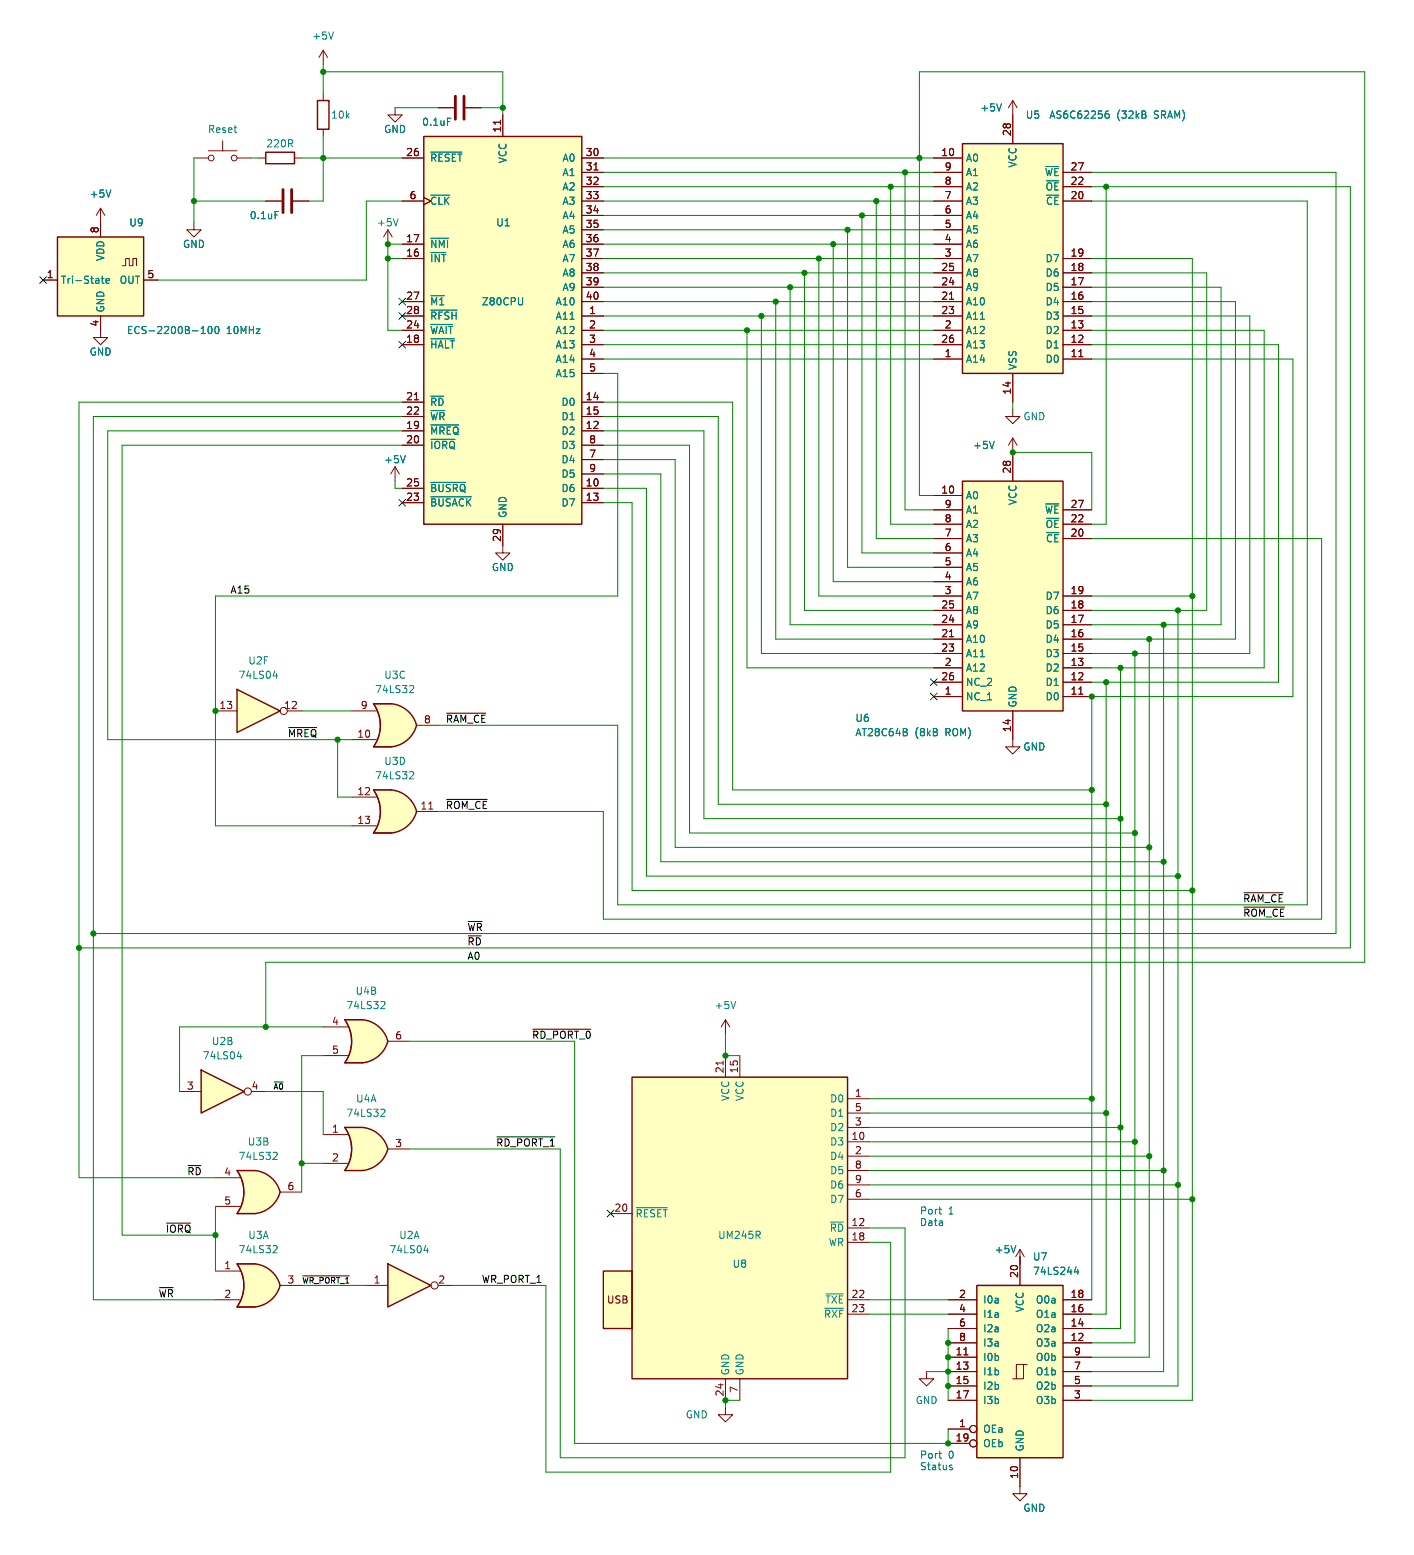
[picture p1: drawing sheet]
<svg xmlns="http://www.w3.org/2000/svg" width="250mm" height="275mm" viewBox="0 0 250 275" stroke-linecap="round" stroke-linejoin="round" font-family="sans-serif">
<path d="M0 0h250v275h-250z" fill="#fff" stroke="#fff" stroke-width=".18"/>
<path d="M57.1 8.9l-.7 1.3M57.1 8.9v2.5M57.1 16.5v1.3M57.1 8.9l.8 1.3M69.8 19.1v1.2h1.3l-1.3 1.3-1.2-1.3h1.2M77.5 19.1h2.8M82.3 19.1h2.8M57.1 22.9v1.2M68.6 40.6l-.8 1.3M68.6 40.6v2.6M68.6 40.6l.7 1.3" fill="none" stroke="#840000" stroke-width=".18"/>
<path d="M59 5.7l-.5 1.2M70.4 38.7l-.4 1.2M79.1 20.9h.6" fill="none" stroke="#008484" stroke-width=".18"/>
<path d="M56.1 17.8h2.1v5.1h-2.1z" fill="none" stroke="#840000" stroke-width=".25"/>
<path d="M80.5 17v4.1M82 17v4.1" fill="none" stroke="#840000" stroke-width=".51"/>
<path d="M44.5 226l5 1.3a5.2 5.2 0 0 1-4.4 3.8z" fill="#ffffc2" stroke="#ffffc2" stroke-width=".18"/>
<path d="M41.9 231.1h3.2M41.9 223.5h3.2" fill="none" stroke="#ffffc2" stroke-width=".18"/>
<path d="M41.9 223.5h3.2v7.6h-3.2a6.7 6.7 0 0 0 0-7.6z" fill="#ffffc2"/>
<path d="M45.1 223.5a5.1 5.1 0 0 1 4.4 3.8l-4.9 1.3z" fill="#ffffc2" stroke="#ffffc2" stroke-width=".18"/>
<path d="M45.1 223.5h-3.2a6.6 6.6 0 0 1 0 7.6h3.2M45.1 223.5a5.1 5.1 0 0 1 4.4 3.8 5.2 5.2 0 0 1-4.4 3.8" fill="none" stroke="#840000" stroke-width=".25"/>
<path d="M38.1 224.8h4.3M38.1 229.9h4.3M45.1 223.5h-3.2a6.6 6.6 0 0 1 0 7.6h3.2M49.5 227.3h3.8" fill="none" stroke="#840000" stroke-width=".18"/>
<path d="M48.5 220.3l.4 .1 .1 .3-.8 .9h.8" fill="none" stroke="#008484" stroke-width=".18"/>
<path d="M68.6 223.5l7.6 3.8-7.6 3.8z" fill="#ffffc2"/>
<path d="M47 26.9h5.1v2.1h-5.1zM74.9 24.1h28v68.6h-28zM170.2 85.1h17.8v40.6h-17.8zM111.8 190.5h38.1v53.3h-38.1zM68.6 223.5l7.6 3.8-7.6 3.8zM106.7 224.8h5.1v10.2h-5.1zM172.7 227.3h15.3v30.5h-15.3z" fill="none" stroke="#840000" stroke-width=".25"/>
<g fill="none" stroke="#840000" stroke-width=".18">
<path d="M45.7 27.9h1.3M47 35.6h2.8M51.8 35.6h2.8M52.1 27.9h1.2M71.1 27.9h3.8M71.1 35.6h3.8M74.9 34.9l1.3 .7-1.3 .6M88.5 21.3v.7M88.9 20.3v3.8M102.9 27.9h3.8M102.9 35.6h3.8M102.9 30.5h3.8"/>
<path d="M102.9 33h3.8M102.9 38.1h3.8M105 30.1h.7M17.8 58.4v1.3h1.2l-1.2 1.3-1.3-1.3h1.3M71.1 55.9h3.8M71.1 45.7h3.8M71.1 43.2h3.8M71.1 58.4h3.8M71.1 53.3h3.8M102.9 55.9h3.8M102.9 45.7h3.8M102.9 43.2h3.8"/>
<path d="M102.9 58.4h3.8M102.9 53.3h3.8M102.9 40.6h3.8M102.9 48.3h3.8M102.9 50.8h3.8M71.1 76.2h3.8M71.1 71.1h3.8M71.1 73.7h3.8M71.1 61h3.8M71.1 78.7h3.8M73.3 70.7h.7M102.9 76.2h3.8"/>
<path d="M102.9 71.1h3.8M102.9 73.7h3.8M102.9 61h3.8M102.9 78.7h3.8M102.9 63.5h3.8M102.9 66h3.8M71.1 86.4h3.8M71.1 88.9h3.8M88.9 92.7v5.1h1.3l-1.3 1.3-1.3-1.3h1.3M102.9 86.4h3.8M102.9 88.9h3.8M102.9 81.3h3.8"/>
<path d="M102.9 83.8h3.8M165.1 87.6h5.1M165.1 95.3h5.1M165.1 92.7h5.1M165.1 90.2h5.1M165.1 97.8h5.1M179.1 80v5.1M188 95.3h5M188 92.7h5M188 90.2h5M165.1 118.1h5.1M165.1 115.6h5.1"/>
<path d="M165.1 113h5.1M165.1 110.5h5.1M165.1 108h5.1M165.1 105.4h5.1M165.1 102.9h5.1M165.1 100.3h5.1M167.9 112.6h.7M188 118.1h5M188 115.6h5M188 113h5M188 110.5h5M188 108h5"/>
<path d="M188 105.4h5M165.1 123.2h5.1M165.1 120.7h5.1M179.1 125.7v5.1M188 123.2h5M188 120.7h5M190.7 122.8h.8M127.9 187.6v.8M128.3 180.3v2.6M128.3 186.7v3.8M128.3 180.3l-.8 1.3M128.3 180.3l.7 1.3"/>
<path d="M130.8 186.7v3.8M149.9 194.3h3.8M149.9 199.4h3.8M149.9 196.9h3.8M107.9 214.6h3.9M149.9 201.9h3.8M149.9 217.2h3.8M149.9 219.7h3.8M149.9 204.5h3.8M149.9 212.1h3.8M149.9 207h3.8M149.9 209.6h3.8"/>
<path d="M64.8 227.3h3.8M77.5 227.3h2.5M149.9 232.4h3.8M149.9 229.9h3.8M167.6 237.5h5.1M167.6 235h5.1M167.6 232.4h5.1M167.6 229.9h5.1M170.4 239.6h.7M180.3 221v6.3M180.3 221l-.7 1.3M180.3 221l.8 1.3"/>
<path d="M188 237.5h5M188 235h5M188 232.4h5M188 229.9h5M128.3 248.9v1.3h1.2l-1.2 1.3-1.3-1.3h1.3M128.3 243.8v3.9M130.8 243.8v3.9M163.8 242.6v1.2h1.3l-1.3 1.3-1.2-1.3h1.2M167.6 252.7h3.8M167.6 240h5.1M167.6 242.6h5.1M167.6 245.1h5.1"/>
<path d="M167.6 247.7h5.1M167.6 255.3h3.8M180.3 257.8v6.4h1.3l-1.3 1.2-1.2-1.2h1.2M181 241.3h-1.3v2.5M181.6 241.3h-.6v2.5h-1.9M188 240h5M188 242.6h5M188 245.1h5M188 247.7h5"/>
<circle cx="76.8" cy="227.3" r=".63"/>
<circle cx="172.1" cy="252.7" r=".63"/>
<circle cx="172.1" cy="255.3" r=".63"/>
</g>
<g fill="none" stroke="#008484" stroke-width=".18">
<path d="M48.6 37.4h.6M76.2 26.9h5.5M76.2 34.5h3.3M76.2 42.1h3.1M76.2 59.9h4.1M76.2 57.4h3.8M76.2 52.3h2.4M76.2 54.8h4.6M92.4 52.6l-.1 1.2M76.2 75.2h4.9M76.2 77.7h4.3M76.2 70.1h2.3"/>
<path d="M76.2 87.9h7.2M76.2 85.3h6.1M184.9 89.1h2.3M160.3 129.5l.1 .2-.1 .4M160.3 129v.3M130.1 177.1l-.4 1.3M112.5 213.6h5.5M134 218.4l.4 .6M134.3 217.9v.4M146.8 216.1h2.3M75 221.1h.7M75.6 220.7v.9"/>
<path d="M145.8 231.4h3.3M146.1 228.8h3M179.6 220.3l-.4 1.3M190.3 224l-.3 .9h.7M190.6 224.5v.9"/>
</g>
<g fill="#ffffc2" stroke="#ffffc2" stroke-width=".18">
<path d="M172.7 227.3h15.3v30.5h-15.3z"/>
<path d="M111.8 190.5h38.1v53.3h-38.1z"/>
<path d="M106.7 224.8h5.1v10.2h-5.1z"/>
<path d="M170.2 85.1h17.8v40.6h-17.8z"/>
<path d="M74.9 24.1h28v68.6h-28z"/>
<path d="M63.6 182.8l5 1.4a5.2 5.2 0 0 1-4.4 3.8z"/>
</g>
<path d="M50 33.5v4.1M51.6 33.5v4.1" fill="none" stroke="#840000" stroke-width=".51"/>
<path d="M61 188h3.1M61 180.3h3.1" fill="none" stroke="#ffffc2" stroke-width=".18"/>
<path d="M61 180.3h3.1v7.7h-3.1a6.7 6.7 0 0 0 0-7.7z" fill="#ffffc2"/>
<g fill="#ffffc2" stroke="#ffffc2" stroke-width=".18">
<path d="M64.2 180.3a5.1 5.1 0 0 1 4.4 3.9l-5 1.3z"/>
<path d="M63.6 201.8l5 1.4a5.2 5.2 0 0 1-4.4 3.8z"/>
</g>
<path d="M61 180.3h3.2a5.1 5.1 0 0 1 4.4 3.9 5.2 5.2 0 0 1-4.5 3.8h-3.1a6.6 6.6 0 0 0 0-7.7z" fill="none" stroke="#840000" stroke-width=".25"/>
<path d="M57.1 181.6h4.4M57.1 186.7h4.4M64.1 180.3h-3.1a6.6 6.6 0 0 1 0 7.7h3.1M68.6 184.2h3.8" fill="none" stroke="#840000" stroke-width=".18"/>
<path d="M67.5 177.1l.4 .1 .2 .3-.8 .9h.8" fill="none" stroke="#008484" stroke-width=".18"/>
<path d="M61 199.4h3.1M61 207h3.1" fill="none" stroke="#ffffc2" stroke-width=".18"/>
<path d="M61 199.4h3.1v7.6h-3.1a6.7 6.7 0 0 0 0-7.6z" fill="#ffffc2"/>
<g fill="#ffffc2" stroke="#ffffc2" stroke-width=".18">
<path d="M64.2 199.4a5.1 5.1 0 0 1 4.4 3.8l-5 1.3z"/>
<path d="M44.5 209.5l5 1.3a5.2 5.2 0 0 1-4.4 3.8z"/>
</g>
<path d="M61 199.4h3.2a5.1 5.1 0 0 1 4.4 3.8 5.2 5.2 0 0 1-4.5 3.8h-3.1a6.6 6.6 0 0 0 0-7.6z" fill="none" stroke="#840000" stroke-width=".25"/>
<path d="M64.1 199.4h-3.1a6.6 6.6 0 0 1 0 7.6h3.1M57.1 200.7h4.4M57.1 205.7h4.4M68.6 203.2h3.8" fill="none" stroke="#840000" stroke-width=".18"/>
<path d="M67.5 196.2h.4l.2 .3-.8 .9h.8" fill="none" stroke="#008484" stroke-width=".18"/>
<path d="M41.9 214.6h3.2M41.9 207h3.2" fill="none" stroke="#ffffc2" stroke-width=".18"/>
<path d="M41.9 207h3.2v7.6h-3.2a6.7 6.7 0 0 0 0-7.6z" fill="#ffffc2"/>
<g fill="#ffffc2" stroke="#ffffc2" stroke-width=".18">
<path d="M45.1 207a5.1 5.1 0 0 1 4.4 3.8l-4.9 1.3z"/>
<path d="M10.2 41.9h15.2v14h-15.2z"/>
<path d="M68.6 126.9l5.1 1.4a5.2 5.2 0 0 1-4.5 3.8z"/>
</g>
<path d="M10.2 41.9h15.2v14h-15.2zM45.1 207h-3.2a6.6 6.6 0 0 1 0 7.6h3.2M45.1 207a5.1 5.1 0 0 1 4.4 3.8 5.2 5.2 0 0 1-4.4 3.8" fill="none" stroke="#840000" stroke-width=".25"/>
<path d="M17.8 39.4v2.5M7.6 49.5h2.6M17.8 55.9v2.5M21.6 47h.6v-1.3h.7v1.3h.6v-1.3h.6v1.3M25.4 49.5h2.5M38.1 208.3h4.3M38.1 213.4h4.3M45.1 207h-3.2a6.6 6.6 0 0 1 0 7.6h3.2M49.5 210.8h3.8" fill="none" stroke="#840000" stroke-width=".18"/>
<path d="M17.9 49.3h.5M18.1 48.8v1.1l.3 .2M18.8 49.7l.6-.1-.1-.3h-.4l-.1 .1v.6h.5M35.6 59h.7M35.7 58l.2-.3v1.3M36.9 57.9l.2-.2a.68 .68 0 0 1 .4 .7 .68 .68 0 0 1-.4 .6l-.2-.1-.1-.4zM38.1 57.9l.2-.2a.68 .68 0 0 1 .4 .7 .68 .68 0 0 1-.4 .6l-.2-.1-.1-.4zM48.5 203.8h.4l.1 .3-.8 .9h.8" fill="none" stroke="#008484" stroke-width=".18"/>
<path d="M66 132.1h3.2M66 124.5h3.2" fill="none" stroke="#ffffc2" stroke-width=".18"/>
<path d="M66 124.5h3.2v7.6h-3.2a6.7 6.7 0 0 0 0-7.6z" fill="#ffffc2"/>
<g fill="#ffffc2" stroke="#ffffc2" stroke-width=".18">
<path d="M69.2 124.5a5.1 5.1 0 0 1 4.5 3.8l-5 1.3z"/>
<path d="M68.6 142.2l5.1 1.3a5.2 5.2 0 0 1-4.5 3.8z"/>
</g>
<path d="M66 124.5h3.2a5.1 5.1 0 0 1 4.5 3.8 5.2 5.2 0 0 1-4.5 3.8h-3.2a6.6 6.6 0 0 0 0-7.6z" fill="none" stroke="#840000" stroke-width=".25"/>
<path d="M62.2 130.8h4.3M62.2 125.7h4.3M69.2 124.5h-3.2a6.6 6.6 0 0 1 0 7.6h3.2M73.7 128.3h3.8" fill="none" stroke="#840000" stroke-width=".18"/>
<path d="M72.6 121.2l.4 .1 .1 .3-.7 .9h.7" fill="none" stroke="#008484" stroke-width=".18"/>
<path d="M66 139.7h3.2M66 147.3h3.2" fill="none" stroke="#ffffc2" stroke-width=".18"/>
<path d="M66 139.7h3.2v7.6h-3.2a6.7 6.7 0 0 0 0-7.6z" fill="#ffffc2"/>
<path d="M69.2 139.7a5.1 5.1 0 0 1 4.5 3.8l-5 1.3z" fill="#ffffc2" stroke="#ffffc2" stroke-width=".18"/>
<path d="M66 139.7h3.2a5.1 5.1 0 0 1 4.5 3.8 5.2 5.2 0 0 1-4.5 3.8h-3.2a6.6 6.6 0 0 0 0-7.6z" fill="none" stroke="#840000" stroke-width=".25"/>
<path d="M69.2 139.7h-3.2a6.6 6.6 0 0 1 0 7.6h3.2M62.2 141h4.3M62.2 146.1h4.3M73.7 143.5h3.8M75.8 143.1h.7" fill="none" stroke="#840000" stroke-width=".18"/>
<path d="M72.6 136.5h.4l.1 .3-.7 .9h.7" fill="none" stroke="#008484" stroke-width=".18"/>
<path d="M35.6 189.2l7.6 3.8-7.6 3.9z" fill="#ffffc2"/>
<path d="M35.6 189.2l7.6 3.8-7.6 3.9z" fill="none" stroke="#840000" stroke-width=".25"/>
<g fill="none" stroke="#840000" stroke-width=".18">
<path d="M69.8 82.6l-.7 1.2M69.8 82.6v2.5M69.8 82.6l.8 1.2M31.7 193h3.9M44.4 193h2.6"/>
<circle cx="43.8" cy="193" r=".63"/>
</g>
<path d="M71.7 80.6l-.5 1.3M41.9 186.8h.8M42.5 186.4v.9" fill="none" stroke="#008484" stroke-width=".18"/>
<path d="M41.9 121.9l7.6 3.8-7.6 3.8z" fill="#ffffc2"/>
<path d="M170.2 25.4h17.8v40.6h-17.8zM41.9 121.9l7.6 3.8-7.6 3.8z" fill="none" stroke="#840000" stroke-width=".25"/>
<g fill="none" stroke="#840000" stroke-width=".18">
<path d="M77.5 19.1h2.8M82.3 19.1h2.8M179.1 17.8l-.8 1.3M179.1 17.8v7.6M179.1 17.8l.7 1.3M17.8 36.8l-.8 1.3M17.8 36.8v5.1M17.8 36.8l.7 1.3M34.3 39.4v1.2h1.3l-1.3 1.3-1.3-1.3h1.3M34.3 27.9h2.5M36.8 26.7h5.1M39.4 24.9v1.8"/>
<path d="M41.9 27.9h2.5M47 35.6h2.8M51.8 35.6h2.8M71.1 27.9h3.8M71.1 35.6h3.8M74.9 34.9l1.3 .7-1.3 .6M88.5 21.3v.7M88.9 20.3v3.8M102.9 27.9h3.8M102.9 35.6h3.8M102.9 33h3.8M102.9 30.5h3.8"/>
<path d="M102.9 38.1h3.8M105 30.1h.7M165.1 27.9h5.1M165.1 35.6h5.1M165.1 33h5.1M165.1 30.5h5.1M165.1 38.1h5.1M188 35.6h5M188 33h5M188 30.5h5M7.6 49.5h2.6M17.8 55.9v2.5"/>
<path d="M25.4 49.5h2.5M71.1 58.4h3.8M71.1 55.9h3.8M71.1 53.3h3.8M71.1 45.7h3.8M71.1 43.2h3.8M102.9 58.4h3.8M102.9 55.9h3.8M102.9 53.3h3.8M102.9 50.8h3.8M102.9 48.3h3.8M102.9 45.7h3.8"/>
<path d="M102.9 43.2h3.8M102.9 40.6h3.8M165.1 58.4h5.1M165.1 55.9h5.1M165.1 53.3h5.1M165.1 50.8h5.1M165.1 48.3h5.1M165.1 45.7h5.1M165.1 43.2h5.1M165.1 40.6h5.1M167.9 52.9h.7M188 58.4h5"/>
<path d="M188 55.9h5M188 53.3h5M188 50.8h5M188 48.3h5M188 45.7h5M71.1 61h3.8M71.1 76.2h3.8M71.1 71.1h3.8M71.1 73.7h3.8M71.1 78.7h3.8M73.3 70.7h.7M102.9 63.5h3.8"/>
<path d="M102.9 61h3.8M102.9 76.2h3.8M102.9 71.1h3.8M102.9 73.7h3.8M102.9 78.7h3.8M102.9 66h3.8M165.1 63.5h5.1M165.1 61h5.1M179.1 72.4v1.3h1.2l-1.2 1.2-1.3-1.2h1.3M179.1 66v5.1M179.1 77.5v7.6M179.1 77.5l-.8 1.2"/>
<path d="M179.1 77.5l.7 1.2M188 63.5h5M188 61h5M190.7 63.1h.8M71.1 86.4h3.8M71.1 88.9h3.8M88.9 92.7v3.8M102.9 86.4h3.8M102.9 88.9h3.8M102.9 81.3h3.8M102.9 83.8h3.8M165.1 87.6h5.1"/>
<path d="M165.1 95.3h5.1M165.1 92.7h5.1M165.1 90.2h5.1M165.1 97.8h5.1M188 95.3h5M188 92.7h5M188 90.2h5M165.1 118.1h5.1M165.1 115.6h5.1M165.1 113h5.1M165.1 110.5h5.1M165.1 108h5.1"/>
<path d="M165.1 105.4h5.1M165.1 102.9h5.1M165.1 100.3h5.1M167.9 112.6h.7M188 118.1h5M188 115.6h5M188 113h5M188 110.5h5M188 108h5M188 105.4h5M38.1 125.7h3.8M50.8 125.7h2.5"/>
<path d="M165.1 123.2h5.1M165.1 120.7h5.1M179.1 125.7v6.4h1.2l-1.2 1.3-1.3-1.3h1.3M188 123.2h5M188 120.7h5M190.7 122.8h.8M167.6 237.5h5.1M167.6 235h5.1M167.6 232.4h5.1M167.6 229.9h5.1M170.4 239.6h.7M180.3 222.3v5"/>
<path d="M188 237.5h5M188 235h5M188 232.4h5M188 229.9h5M167.6 252.7h3.8M167.6 240h5.1M167.6 242.6h5.1M167.6 245.1h5.1M167.6 247.7h5.1M167.6 255.3h3.8M180.3 257.8v5.1M188 240h5"/>
<path d="M188 242.6h5M188 245.1h5M188 247.7h5"/>
<circle cx="37.3" cy="27.9" r=".51"/>
<circle cx="41.4" cy="27.9" r=".51"/>
<circle cx="50.2" cy="125.7" r=".63"/>
<circle cx="172.1" cy="252.7" r=".63"/>
<circle cx="172.1" cy="255.3" r=".63"/>
</g>
<g fill="none" stroke="#008484" stroke-width=".18">
<path d="M177.1 18.4l-.4 1.2M196 19.6l-.4 .1-.2 .2M19.6 33.6l-.4 1.3M48.6 37.4h.6M76.2 26.9h5.5M76.2 34.5h3.3M79.1 20.9h.6M184.9 29.4h2.3M195.5 20.2l.4-.1 .2 .3-.1 .4h-.5M202.6 20.4v.4M17.9 49.3h.5M18.1 48.8v1.1l.3 .2"/>
<path d="M18.8 49.7l.6-.1-.1-.3h-.4l-.1 .1v.6h.5M35.6 59h.7M35.7 58l.2-.3v1.3M36.9 57.9l.2-.2a.68 .68 0 0 1 .4 .7 .68 .68 0 0 1-.4 .6l-.2-.1-.1-.4zM38.1 57.9l.2-.2a.68 .68 0 0 1 .4 .7 .68 .68 0 0 1-.4 .6l-.2-.1-.1-.4zM76.2 42.1h3.1M76.2 59.9h4.1M76.2 57.4h3.8M76.2 52.3h2.4M76.2 54.8h4.6M92.4 52.6l-.1 1.2M76.2 75.2h4.9"/>
<path d="M76.2 77.7h4.3M76.2 70.1h2.3M175.8 78l-.4 1.3M71.7 80.6l-.5 1.3M76.2 87.9h7.2M76.2 85.3h6.1M184.9 89.1h2.3M48.3 119.5h.8M48.9 119.1v.9M160.3 129.5l.1 .2-.1 .4M160.3 129v.3M179.6 220.3l-.4 1.3"/>
<path d="M190.3 224l-.3 .9h.7M190.6 224.5v.9"/>
</g>
<path d="M170.2 25.4h17.8v40.6h-17.8z" fill="#ffffc2" stroke="#ffffc2" stroke-width=".18"/>
<path d="M51 128.7h5M79 126.1h6.9M79 141.4h7.2M219.9 157.9h7M219.9 160.4h7.2M94.2 182h10.3M29.4 216.3h4.3M87.9 201.1h10.2M53.5 225.6h8.3" fill="none" stroke="#000" stroke-width=".18"/>
<path d="M166 213.9h.5M166.3 214.7h.2M166 257h.5M166.3 257.9h.2M168 259.5l.3 .1 .1 .2-.2 .1h-.2M168 259.1l.3 .1" fill="none" stroke="#0000c2" stroke-width=".18"/>
<g fill="none" stroke="#008400" stroke-width=".18">
<path d="M57.1 11.4v5.1M57.1 12.7h31.8v7.6M69.8 19.1h7.7M85.1 19.1h3.8M34.3 35.6h12.7M34.3 27.9v11.5M44.4 27.9h1.3M53.3 27.9h17.8M57.1 24.1v11.5h-2.5M71.1 35.6h-6.3v13.9h-36.9M106.7 27.9h58.4M106.7 35.6h58.4"/>
<path d="M106.7 38.1h58.4M106.7 33h58.4M106.7 30.5h58.4M152.4 38.1v59.7h12.7M154.9 35.6v59.7h10.2M157.5 33v59.7h7.6M160 30.5v59.7h5.1M193 33h45.8v134.6h-224.8M193 30.5h43.2v134.6h-219.7M193 35.6h38.1v124.4h-121.9v-31.7h-31.7M195.6 33v59.7h-2.6M68.6 45.7h2.5"/>
<path d="M71.1 43.2h-2.5v15.2h2.5M106.7 58.4h58.4M106.7 53.3h58.4M106.7 50.8h58.4M106.7 55.9h58.4M106.7 45.7h58.4M106.7 48.3h58.4M106.7 43.2h58.4M106.7 40.6h58.4M132.1 58.4v59.7h33M134.6 55.9v59.7h30.5M137.2 53.3v59.7h27.9"/>
<path d="M139.7 50.8v59.7h25.4M142.2 48.3v59.7h22.9M144.8 45.7v59.7h20.3M147.3 43.2v59.7h17.8M149.9 40.6v59.7h15.2M193 58.4h30.5v59.7h-30.5M193 53.3h25.4v59.7h-25.4M193 50.8h22.9v59.7h-22.9M193 55.9h28v59.7h-28M193 48.3h20.4v59.7h-20.4M193 45.7h17.8v202h-17.8M71.1 73.7h-54.6v156.2h21.6"/>
<path d="M71.1 78.7h-49.5v139.7h16.5M71.1 76.2h-52.1v54.6h43.2M71.1 71.1h-57.1v137.2h24.1M106.7 66h2.5v39.4h-71.1v40.7h24.1M106.7 76.2h17.8v68.6h73.6M106.7 73.7h20.3v68.5h68.6M106.7 61h58.4M106.7 78.7h15.2v68.6h78.8M106.7 71.1h22.8v68.6h63.5M106.7 63.5h58.4M179.1 71.1v1.3M193 63.5h35.6v59.7h-35.6v106.7"/>
<path d="M193 61h33.1v59.7h-33.1M69.8 85.1v1.3h1.3M106.7 86.4h7.6v68.5h94M106.7 88.9h5.1v68.6h99M106.7 83.8h10.1v68.6h88.9M106.7 81.3h12.7v68.6h83.8M165.1 87.6h-2.5v-74.9h78.7v157.5h-194.3v11.4M179.1 80h13.9v10.2M193 95.3h40.7v67.3h-127v-19.1h-29.2M193 105.4h17.8M198.1 118.1v116.9h-5.1M200.7 115.6v121.9h-7.7"/>
<path d="M203.2 113v127h-10.2M205.7 110.5v132.1h-12.7M208.3 108v137.1h-15.3M53.3 125.7h8.9M59.7 130.8v10.2h2.5M195.6 120.7v111.7h-2.6M47 193h10.1v7.7M57.1 181.6h-25.4v11.4M57.1 186.7h-3.8v24.1M72.4 184.2h29.2v71.1h66v-2.6M128.3 182.9v3.8h2.5M153.7 199.4h44.4"/>
<path d="M153.7 194.3h39.3M153.7 196.9h41.9M38.1 213.4v11.4M53.3 205.7h3.8M72.4 203.2h26.7v54.6h60.9v-40.6h-6.3M153.7 219.7h3.8v40.7h-61v-33.1h-16.5M153.7 207h52M153.7 209.6h54.6M153.7 204.5h49.5M153.7 201.9h47M153.7 212.1h57.1M53.3 227.3h11.5"/>
<path d="M153.7 229.9h13.9M153.7 232.4h13.9M167.6 235v12.7M180.3 222.3v1.2M130.8 247.7h-2.5v1.2M163.8 242.6h3.8"/>
</g>
<g fill="none" stroke="#000084" stroke-width=".18">
<path d="M7 48.9l1.2 1.2M8.2 48.9l-1.2 1.2M70.5 55.3l1.2 1.2M70.5 52.7l1.2 1.2M71.7 55.3l-1.2 1.2M71.7 52.7l-1.2 1.2M70.5 60.4l1.2 1.2M71.7 60.4l-1.2 1.2M70.5 88.3l1.2 1.2M71.7 88.3l-1.2 1.2M164.5 120l1.2 1.3M164.5 122.6l1.2 1.2"/>
<path d="M165.7 120l-1.2 1.3M165.7 122.6l-1.2 1.2M107.3 214l1.3 1.2M108.6 214l-1.3 1.2"/>
</g>
<g fill="#008400" stroke="#008400" stroke-width=".18">
<circle cx="167.6" cy="255.3" r=".46"/>
<circle cx="167.6" cy="245.1" r=".46"/>
<circle cx="167.6" cy="242.6" r=".46"/>
<circle cx="208.3" cy="209.6" r=".46"/>
<circle cx="205.7" cy="207" r=".46"/>
<circle cx="200.7" cy="201.9" r=".46"/>
<circle cx="203.2" cy="204.5" r=".46"/>
<circle cx="200.7" cy="147.3" r=".46"/>
<circle cx="210.8" cy="157.5" r=".46"/>
<circle cx="208.3" cy="154.9" r=".46"/>
<circle cx="203.2" cy="149.9" r=".46"/>
<circle cx="198.1" cy="144.8" r=".46"/>
<circle cx="210.8" cy="212.1" r=".46"/>
<circle cx="205.7" cy="152.4" r=".46"/>
<circle cx="167.6" cy="237.5" r=".46"/>
<circle cx="198.1" cy="199.4" r=".46"/>
<circle cx="193" cy="123.2" r=".46"/>
<circle cx="195.6" cy="120.7" r=".46"/>
<circle cx="200.7" cy="115.6" r=".46"/>
<circle cx="198.1" cy="118.1" r=".46"/>
<circle cx="205.7" cy="110.5" r=".46"/>
<circle cx="208.3" cy="108" r=".46"/>
<circle cx="47" cy="181.6" r=".46"/>
<circle cx="14" cy="167.6" r=".46"/>
<circle cx="16.5" cy="165.1" r=".46"/>
<circle cx="53.3" cy="205.7" r=".46"/>
<circle cx="38.1" cy="218.4" r=".46"/>
<circle cx="210.8" cy="105.4" r=".46"/>
<circle cx="142.2" cy="48.3" r=".46"/>
<circle cx="139.7" cy="50.8" r=".46"/>
<circle cx="203.2" cy="113" r=".46"/>
<circle cx="179.1" cy="80" r=".46"/>
<circle cx="193" cy="139.7" r=".46"/>
<circle cx="195.6" cy="142.2" r=".46"/>
<circle cx="167.6" cy="240" r=".46"/>
<circle cx="195.6" cy="196.9" r=".46"/>
<circle cx="193" cy="194.3" r=".46"/>
<circle cx="128.3" cy="247.7" r=".46"/>
<circle cx="68.6" cy="45.7" r=".46"/>
<circle cx="34.3" cy="35.6" r=".46"/>
<circle cx="162.6" cy="27.9" r=".46"/>
<circle cx="154.9" cy="35.6" r=".46"/>
<circle cx="160" cy="30.5" r=".46"/>
<circle cx="157.5" cy="33" r=".46"/>
<circle cx="195.6" cy="33" r=".46"/>
<circle cx="152.4" cy="38.1" r=".46"/>
<circle cx="38.1" cy="125.7" r=".46"/>
<circle cx="59.7" cy="130.8" r=".46"/>
<circle cx="144.8" cy="45.7" r=".46"/>
<circle cx="147.3" cy="43.2" r=".46"/>
<circle cx="149.9" cy="40.6" r=".46"/>
<circle cx="132.1" cy="58.4" r=".46"/>
<circle cx="134.6" cy="55.9" r=".46"/>
<circle cx="137.2" cy="53.3" r=".46"/>
<circle cx="128.3" cy="186.7" r=".46"/>
<circle cx="88.9" cy="19.1" r=".46"/>
<circle cx="57.1" cy="27.9" r=".46"/>
<circle cx="68.6" cy="43.2" r=".46"/>
<circle cx="57.1" cy="12.7" r=".46"/>
</g>
<g font-size="1.8" fill="#008484">
<text x="55.1" y="7.2">+5V</text>
<text x="36.7" y="23.7">Reset</text>
<text x="58.4" y="21.2">10k</text>
<text x="67.8" y="23.7">GND</text>
<text x="74.5" y="22.5">0.1uF</text>
<text x="173.2" y="19.9">+5V</text>
<text x="181.3" y="21.2">U5</text>
<text x="185.4" y="21.2">AS6C62256</text>
<text x="197.4" y="21.2">(32kB</text>
<text x="204.2" y="21.2">SRAM)</text>
<text x="47" y="26.3">220R</text>
<text x="75.9" y="28.8">~{RESET}</text>
<text x="89.8" y="29" transform="rotate(-90 89.8 29)">VCC</text>
<text x="99.4" y="28.8">A0</text>
<text x="170.7" y="28.8">A0</text>
<text x="179.9" y="29.7" transform="rotate(-90 179.9 29.7)">VCC</text>
<text x="15.7" y="35.2">+5V</text>
<text x="99.4" y="31.3">A1</text>
<text x="99.4" y="33.9">A2</text>
<text x="170.7" y="33.9">A2</text>
<text x="170.7" y="31.3">A1</text>
<text x="184.6" y="31.3">~{WE}</text>
<text x="184.8" y="33.9">~{OE}</text>
<text x="22.8" y="40.2">U9</text>
<text x="44.1" y="39">0.1uF</text>
<text x="66.5" y="40.2">+5V</text>
<text x="75.9" y="36.4">~{CLK}</text>
<text x="87.6" y="40.2">U1</text>
<text x="99.4" y="36.4">A3</text>
<text x="99.4" y="39">A4</text>
<text x="99.4" y="41.5">A5</text>
<text x="170.7" y="41.5">A5</text>
<text x="170.7" y="39">A4</text>
<text x="170.7" y="36.4">A3</text>
<text x="184.8" y="36.4">~{CE}</text>
<text x="18.6" y="46.2" transform="rotate(-90 18.6 46.2)">VDD</text>
<text x="32.3" y="44">GND</text>
<text x="75.9" y="46.6">~{INT}</text>
<text x="75.9" y="44">~{NMI}</text>
<text x="99.4" y="44">A6</text>
<text x="99.4" y="46.6">A7</text>
<text x="170.7" y="46.6">A7</text>
<text x="170.7" y="44">A6</text>
<text x="184.8" y="46.6">D7</text>
<text x="10.7" y="50.4">Tri-State</text>
<text x="21.1" y="50.4">OUT</text>
<text x="99.4" y="49.1">A8</text>
<text x="99.4" y="51.7">A9</text>
<text x="170.7" y="51.7">A9</text>
<text x="170.7" y="49.1">A8</text>
<text x="184.8" y="51.7">D5</text>
<text x="184.8" y="49.1">D6</text>
<text x="18.6" y="55.4" transform="rotate(-90 18.6 55.4)">GND</text>
<text x="22.3" y="59.3">ECS-2200B-100</text>
<text x="40" y="59.3">10MHz</text>
<text x="75.9" y="59.3">~{WAIT}</text>
<text x="75.9" y="54.2">~{M1}</text>
<text x="75.9" y="56.7">~{RFSH}</text>
<text x="85.1" y="54.2">Z80CPU</text>
<text x="98.1" y="56.7">A11</text>
<text x="98.1" y="59.3">A12</text>
<text x="98.1" y="54.2">A10</text>
<text x="170.7" y="59.3">A12</text>
<text x="170.7" y="54.2">A10</text>
<text x="170.7" y="56.7">A11</text>
<text x="184.8" y="59.3">D2</text>
<text x="184.8" y="56.7">D3</text>
<text x="184.8" y="54.2">D4</text>
<text x="15.7" y="63.1">GND</text>
<text x="75.9" y="61.8">~{HALT}</text>
<text x="98.1" y="61.8">A13</text>
<text x="98.1" y="64.4">A14</text>
<text x="170.7" y="64.4">A14</text>
<text x="170.7" y="61.8">A13</text>
<text x="179.9" y="65.5" transform="rotate(-90 179.9 65.5)">VSS</text>
<text x="184.8" y="64.4">D0</text>
<text x="184.8" y="61.8">D1</text>
<text x="75.9" y="72">~{RD}</text>
<text x="98.1" y="66.9">A15</text>
<text x="99.2" y="72">D0</text>
<text x="75.9" y="77.1">~{MREQ}</text>
<text x="75.9" y="74.5">~{WR}</text>
<text x="99.2" y="77.1">D2</text>
<text x="99.2" y="74.5">D1</text>
<text x="180.8" y="74.5">GND</text>
<text x="67.8" y="82.1">+5V</text>
<text x="75.9" y="79.6">~{IORQ}</text>
<text x="99.2" y="82.1">D4</text>
<text x="99.2" y="79.6">D3</text>
<text x="172" y="79.6">+5V</text>
<text x="75.9" y="89.8">~{BUSACK}</text>
<text x="75.9" y="87.2">~{BUSRQ}</text>
<text x="99.2" y="87.2">D6</text>
<text x="99.2" y="89.8">D7</text>
<text x="99.2" y="84.7">D5</text>
<text x="170.7" y="88.5">A0</text>
<text x="179.9" y="89.4" transform="rotate(-90 179.9 89.4)">VCC</text>
<text x="89.8" y="91.7" transform="rotate(-90 89.8 91.7)">GND</text>
<text x="170.7" y="93.6">A2</text>
<text x="170.7" y="91">A1</text>
<text x="184.6" y="91">~{WE}</text>
<text x="184.8" y="93.6">~{OE}</text>
<text x="86.9" y="101.2">GND</text>
<text x="170.7" y="101.2">A5</text>
<text x="170.7" y="98.7">A4</text>
<text x="170.7" y="96.1">A3</text>
<text x="184.8" y="96.1">~{CE}</text>
<text x="170.7" y="106.3">A7</text>
<text x="170.7" y="103.7">A6</text>
<text x="184.8" y="106.3">D7</text>
<text x="170.7" y="113.9">A10</text>
<text x="170.7" y="111.4">A9</text>
<text x="170.7" y="108.8">A8</text>
<text x="184.8" y="113.9">D4</text>
<text x="184.8" y="111.4">D5</text>
<text x="184.8" y="108.8">D6</text>
<text x="43.8" y="117.7">U2F</text>
<text x="170.7" y="119">A12</text>
<text x="170.7" y="116.4">A11</text>
<text x="184.8" y="119">D2</text>
<text x="184.8" y="116.4">D3</text>
<text x="42.1" y="120.2">74LS04</text>
<text x="66.2" y="122.8">74LS32</text>
<text x="67.8" y="120.2">U3C</text>
<text x="170.7" y="124.1">NC_1</text>
<text x="170.7" y="121.5">NC_2</text>
<text x="179.9" y="125.2" transform="rotate(-90 179.9 125.2)">GND</text>
<text x="184.8" y="124.1">D0</text>
<text x="184.8" y="121.5">D1</text>
<text x="151.1" y="130.4">AT28C64B</text>
<text x="151.1" y="127.9">U6</text>
<text x="161.7" y="130.4">(8kB</text>
<text x="167.3" y="130.4">ROM)</text>
<text x="67.8" y="135.5">U3D</text>
<text x="180.8" y="132.9">GND</text>
<text x="66.2" y="138">74LS32</text>
<text x="61.1" y="178.7">74LS32</text>
<text x="62.8" y="176.1">U4B</text>
<text x="126.2" y="178.7">+5V</text>
<text x="37.4" y="185">U2B</text>
<text x="35.7" y="187.6">74LS04</text>
<text x="61.1" y="197.7">74LS32</text>
<text x="62.9" y="195.2">U4A</text>
<text x="129.1" y="194.8" transform="rotate(-90 129.1 194.8)">VCC</text>
<text x="131.7" y="194.8" transform="rotate(-90 131.7 194.8)">VCC</text>
<text x="146.7" y="195.2">D0</text>
<text x="146.7" y="197.7">D1</text>
<text x="43.7" y="202.8">U3B</text>
<text x="146.7" y="202.8">D3</text>
<text x="146.7" y="200.3">D2</text>
<text x="42.1" y="205.3">74LS32</text>
<text x="146.7" y="205.3">D4</text>
<text x="146.7" y="207.9">D5</text>
<text x="112.3" y="215.5">~{RESET}</text>
<text x="146.7" y="213">D7</text>
<text x="146.7" y="210.4">D6</text>
<text x="42.1" y="221.8">74LS32</text>
<text x="43.8" y="219.3">U3A</text>
<text x="68.8" y="221.8">74LS04</text>
<text x="70.5" y="219.3">U2A</text>
<text x="126.9" y="219.3">UM245R</text>
<text x="146.4" y="220.6">WR</text>
<text x="146.6" y="218">~{RD}</text>
<text x="175.8" y="221.8">+5V</text>
<text x="129.4" y="224.4">U8</text>
<text x="182.5" y="223.1">U7</text>
<text x="182.5" y="225.7">74LS244</text>
<text x="145.6" y="233.3">~{RXF}</text>
<text x="145.8" y="230.7">~{TXE}</text>
<text x="173.7" y="230.7">I0a</text>
<text x="173.7" y="233.3">I1a</text>
<text x="181.2" y="232.2" transform="rotate(-90 181.2 232.2)">VCC</text>
<text x="183.1" y="233.3">O1a</text>
<text x="183.1" y="230.7">O0a</text>
<text x="173.7" y="235.8">I2a</text>
<text x="173.7" y="238.4">I3a</text>
<text x="183.1" y="238.4">O3a</text>
<text x="183.1" y="235.8">O2a</text>
<text x="129.1" y="243.3" transform="rotate(-90 129.1 243.3)">GND</text>
<text x="131.7" y="243.3" transform="rotate(-90 131.7 243.3)">GND</text>
<text x="173.7" y="240.9">I0b</text>
<text x="173.7" y="243.4">I1b</text>
<text x="173.7" y="246">I2b</text>
<text x="183.1" y="246">O2b</text>
<text x="183.1" y="243.4">O1b</text>
<text x="183.1" y="240.9">O0b</text>
<text x="121.2" y="251.1">GND</text>
<text x="161.8" y="248.5">GND</text>
<text x="173.7" y="248.5">I3b</text>
<text x="183.1" y="248.5">O3b</text>
<text x="173.7" y="253.6">OEa</text>
<text x="173.7" y="256.1">OEb</text>
<text x="181.2" y="256.8" transform="rotate(-90 181.2 256.8)">GND</text>
<text x="180.8" y="267.6">GND</text>
</g>
<g font-size="1.8" fill="#840000">
<text x="88.6" y="23.5" transform="rotate(-90 88.6 23.5)">11</text>
<text x="71.7" y="27.7">26</text>
<text x="103.5" y="27.7">30</text>
<text x="166.3" y="27.7">10</text>
<text x="178.8" y="24.2" transform="rotate(-90 178.8 24.2)">28</text>
<text x="72.3" y="35.3">6</text>
<text x="103.5" y="30.2">31</text>
<text x="103.5" y="32.8">32</text>
<text x="103.5" y="35.3">33</text>
<text x="166.9" y="35.3">7</text>
<text x="166.9" y="32.8">8</text>
<text x="166.9" y="30.2">9</text>
<text x="189.2" y="35.3">20</text>
<text x="189.2" y="32.8">22</text>
<text x="189.2" y="30.2">27</text>
<text x="17.5" y="41.3" transform="rotate(-90 17.5 41.3)">8</text>
<text x="103.5" y="37.8">34</text>
<text x="103.5" y="40.4">35</text>
<text x="166.9" y="40.4">5</text>
<text x="166.9" y="37.8">6</text>
<text x="71.7" y="45.5">16</text>
<text x="71.7" y="42.9">17</text>
<text x="103.5" y="42.9">36</text>
<text x="103.5" y="45.5">37</text>
<text x="166.9" y="45.5">3</text>
<text x="166.9" y="42.9">4</text>
<text x="189.2" y="45.5">19</text>
<text x="8.2" y="49.3">1</text>
<text x="26" y="49.3">5</text>
<text x="71.7" y="53.1">27</text>
<text x="103.5" y="48">38</text>
<text x="103.5" y="50.5">39</text>
<text x="103.5" y="53.1">40</text>
<text x="166.3" y="53.1">21</text>
<text x="166.3" y="50.5">24</text>
<text x="166.3" y="48">25</text>
<text x="189.2" y="53.1">16</text>
<text x="189.2" y="50.5">17</text>
<text x="189.2" y="48">18</text>
<text x="17.5" y="57.9" transform="rotate(-90 17.5 57.9)">4</text>
<text x="71.7" y="58.2">24</text>
<text x="71.7" y="55.6">28</text>
<text x="104.1" y="55.6">1</text>
<text x="104.1" y="58.2">2</text>
<text x="166.3" y="55.6">23</text>
<text x="166.9" y="58.2">2</text>
<text x="189.2" y="58.2">13</text>
<text x="189.2" y="55.6">15</text>
<text x="71.7" y="60.7">18</text>
<text x="104.1" y="60.7">3</text>
<text x="104.1" y="63.2">4</text>
<text x="104.1" y="65.8">5</text>
<text x="166.3" y="60.7">26</text>
<text x="166.9" y="63.2">1</text>
<text x="189.2" y="63.2">11</text>
<text x="189.2" y="60.7">12</text>
<text x="71.7" y="70.9">21</text>
<text x="103.5" y="70.9">14</text>
<text x="178.8" y="69.9" transform="rotate(-90 178.8 69.9)">14</text>
<text x="71.7" y="75.9">19</text>
<text x="71.7" y="73.4">22</text>
<text x="103.5" y="75.9">12</text>
<text x="103.5" y="73.4">15</text>
<text x="71.7" y="78.5">20</text>
<text x="104.1" y="81">7</text>
<text x="104.1" y="78.5">8</text>
<text x="104.1" y="83.6">9</text>
<text x="178.8" y="83.9" transform="rotate(-90 178.8 83.9)">28</text>
<text x="71.7" y="88.6">23</text>
<text x="71.7" y="86.1">25</text>
<text x="103.5" y="86.1">10</text>
<text x="103.5" y="88.6">13</text>
<text x="166.3" y="87.4">10</text>
<text x="166.9" y="89.9">9</text>
<text x="189.2" y="89.9">27</text>
<text x="88.6" y="95.9" transform="rotate(-90 88.6 95.9)">29</text>
<text x="166.9" y="95">7</text>
<text x="166.9" y="92.5">8</text>
<text x="189.2" y="95">20</text>
<text x="189.2" y="92.5">22</text>
<text x="166.9" y="100.1">5</text>
<text x="166.9" y="97.5">6</text>
<text x="166.3" y="107.7">25</text>
<text x="166.9" y="105.2">3</text>
<text x="166.9" y="102.6">4</text>
<text x="189.2" y="107.7">18</text>
<text x="189.2" y="105.2">19</text>
<text x="166.3" y="112.8">21</text>
<text x="166.3" y="110.2">24</text>
<text x="189.2" y="112.8">16</text>
<text x="189.2" y="110.2">17</text>
<text x="166.3" y="115.3">23</text>
<text x="166.9" y="117.9">2</text>
<text x="189.2" y="117.9">13</text>
<text x="189.2" y="115.3">15</text>
<text x="38.7" y="125.5">13</text>
<text x="50.1" y="125.5">12</text>
<text x="63.7" y="125.5">9</text>
<text x="166.3" y="120.4">26</text>
<text x="166.9" y="122.9">1</text>
<text x="189.2" y="122.9">11</text>
<text x="189.2" y="120.4">12</text>
<text x="63.1" y="130.6">10</text>
<text x="74.9" y="128">8</text>
<text x="178.8" y="129.6" transform="rotate(-90 178.8 129.6)">14</text>
<text x="63.1" y="140.7">12</text>
<text x="74.3" y="143.3">11</text>
<text x="63.1" y="145.8">13</text>
<text x="58.6" y="181.4">4</text>
<text x="69.8" y="183.9">6</text>
<text x="58.6" y="186.4">5</text>
<text x="128" y="189.9" transform="rotate(-90 128 189.9)">21</text>
<text x="130.6" y="189.9" transform="rotate(-90 130.6 189.9)">15</text>
<text x="32.9" y="192.8">3</text>
<text x="44.4" y="192.8">4</text>
<text x="151.1" y="194.1">1</text>
<text x="151.1" y="196.6">5</text>
<text x="58.6" y="200.4">1</text>
<text x="69.8" y="202.9">3</text>
<text x="150.5" y="201.7">10</text>
<text x="151.1" y="199.1">3</text>
<text x="39.6" y="208">4</text>
<text x="58.6" y="205.5">2</text>
<text x="151.1" y="204.2">2</text>
<text x="151.1" y="206.8">8</text>
<text x="151.1" y="209.3">9</text>
<text x="39.6" y="213.1">5</text>
<text x="50.7" y="210.6">6</text>
<text x="108.5" y="214.4">20</text>
<text x="151.1" y="211.8">6</text>
<text x="150.5" y="216.9">12</text>
<text x="150.5" y="219.5">18</text>
<text x="39.6" y="224.5">1</text>
<text x="50.7" y="227.1">3</text>
<text x="66" y="227.1">1</text>
<text x="77.4" y="227.1">2</text>
<text x="180.1" y="226.1" transform="rotate(-90 180.1 226.1)">20</text>
<text x="39.6" y="229.6">2</text>
<text x="107.2" y="230.7">USB</text>
<text x="150.5" y="229.6">22</text>
<text x="150.5" y="232.2">23</text>
<text x="169.5" y="229.6">2</text>
<text x="169.5" y="232.2">4</text>
<text x="189.2" y="232.2">16</text>
<text x="189.2" y="229.6">18</text>
<text x="168.9" y="239.8">11</text>
<text x="169.5" y="234.7">6</text>
<text x="169.5" y="237.2">8</text>
<text x="189.2" y="237.2">12</text>
<text x="189.2" y="234.7">14</text>
<text x="189.8" y="239.8">9</text>
<text x="168.9" y="242.3">13</text>
<text x="168.9" y="244.9">15</text>
<text x="189.8" y="244.9">5</text>
<text x="189.8" y="242.3">7</text>
<text x="128" y="247.1" transform="rotate(-90 128 247.1)">24</text>
<text x="130.6" y="246.5" transform="rotate(-90 130.6 246.5)">7</text>
<text x="168.9" y="247.4">17</text>
<text x="189.8" y="247.4">3</text>
<text x="168.9" y="255">19</text>
<text x="169.5" y="252.5">1</text>
<text x="180.1" y="261.7" transform="rotate(-90 180.1 261.7)">10</text>
</g>
<g font-size="1.8">
<text x="40.6" y="105.1">A15</text>
<text x="50.8" y="130.5">~{MREQ}</text>
<text x="78.7" y="127.9">~{RAM_CE}</text>
<text x="78.7" y="143.2">~{ROM_CE}</text>
<text x="219.7" y="159.7">~{RAM_CE}</text>
<text x="82.5" y="167.3">~{RD}</text>
<text x="82.5" y="164.8">~{WR}</text>
<text x="219.7" y="162.2">~{ROM_CE}</text>
<text x="82.5" y="169.8">A0</text>
<text x="94" y="183.8">~{RD_PORT_0}</text>
<text x="87.6" y="202.9">~{RD_PORT_1}</text>
<text x="33" y="207.9">~{RD}</text>
<text x="29.2" y="218.1">~{IORQ}</text>
<text x="85.1" y="227">WR_PORT_1</text>
<text x="27.9" y="229.5">~{WR}</text>
</g>
<g font-size="1.8" fill="#0000c2">
<text x="162.6" y="214.9">Port</text>
<text x="167.7" y="214.9">1</text>
<text x="162.6" y="216.9">Data</text>
<text x="162.6" y="258.1">Port</text>
<text x="162.6" y="260.1">Status</text>
<text x="167.7" y="258.1">0</text>
</g>
<g font-size="1.4">
<text x="48.3" y="192.8">~{A0}</text>
<text x="53.3" y="227.1">~{WR_PORT_1}</text>
</g>
</svg>
